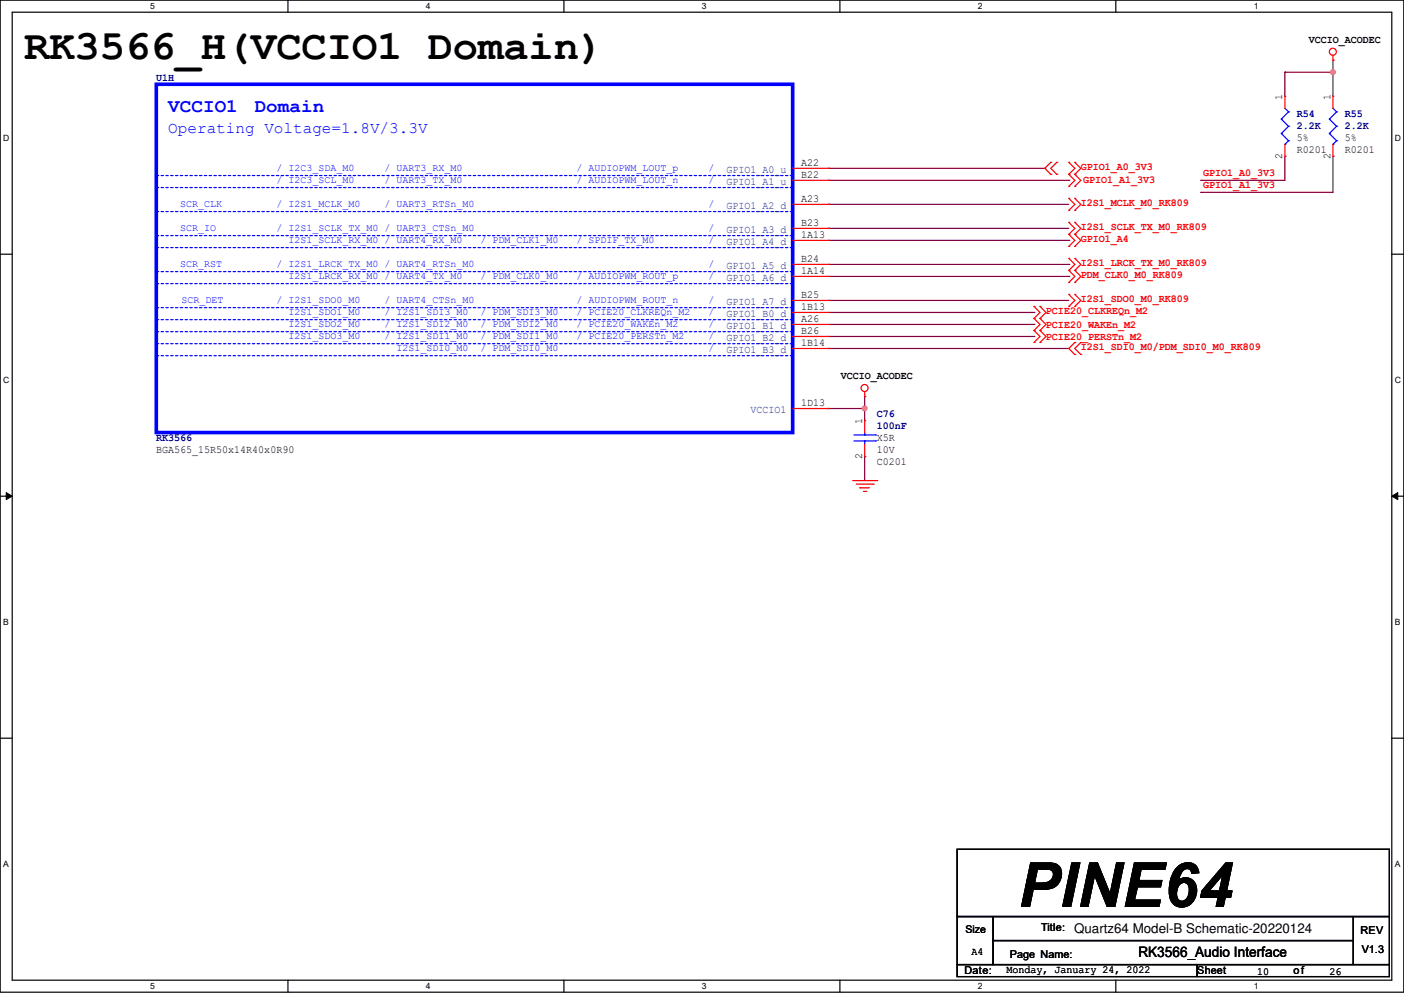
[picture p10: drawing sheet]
<svg xmlns="http://www.w3.org/2000/svg" width="297mm" height="210mm" viewBox="0 0 297 210" stroke-linecap="round" stroke-linejoin="round" font-family="sans-serif">
<path d="M0 0h297v209.8h-297zM2.6 2.6h291.8v204.7h-291.8z" fill="none" stroke="#000" stroke-width=".25"/>
<g fill="#fff">
<path d="M31.8 .3h.9v2h-.9z"/>
<path d="M31.8 207.6h.9v2h-.9z"/>
</g>
<path d="M60.9 0v2.6M60.9 207.3v2.5" fill="none" stroke="#000" stroke-width=".25"/>
<g fill="#fff">
<path d="M90.1 .3h1v2h-1z"/>
<path d="M90.1 207.6h1v2h-1z"/>
</g>
<path d="M119.3 0v2.6M119.3 207.3v2.5" fill="none" stroke="#000" stroke-width=".25"/>
<g fill="#fff">
<path d="M148.5 .3h.9v2h-.9z"/>
<path d="M148.5 207.6h.9v2h-.9z"/>
</g>
<path d="M177.7 0v2.6M177.7 207.3v2.5" fill="none" stroke="#000" stroke-width=".25"/>
<g fill="#fff">
<path d="M206.8 .3h1v2h-1z"/>
<path d="M206.8 207.6h1v2h-1z"/>
</g>
<path d="M236.1 0v2.6M236.1 207.3v2.5" fill="none" stroke="#000" stroke-width=".25"/>
<g fill="#fff">
<path d="M265.2 .3h1v2h-1z"/>
<path d="M265.2 207.6h1v2h-1z"/>
<path d="M.7 28.2h1.2v1.9h-1.2z"/>
<path d="M295.1 28.2h1.2v1.9h-1.2z"/>
<path d="M.7 79.3h1.2v2h-1.2z"/>
<path d="M295.1 79.3h1.2v2h-1.2z"/>
</g>
<path d="M0 53.8h2.6M294.4 53.8h2.6" fill="none" stroke="#000" stroke-width=".25"/>
<g fill="#fff">
<path d="M.7 130.5h1.2v2h-1.2z"/>
<path d="M295.1 130.5h1.1v2h-1.1z"/>
</g>
<path d="M0 104.9h2.6M294.4 104.9h2.6" fill="none" stroke="#000" stroke-width=".25"/>
<path d="M1.3 104.2l1.3 .7-1.3 .8zM294.4 104.9l1.3-.7v1.5z" fill="#000" stroke="#000" stroke-width=".21"/>
<g fill="#fff">
<path d="M.7 181.7h1.2v2h-1.2z"/>
<path d="M295.1 181.7h1.1v2h-1.1z"/>
</g>
<path d="M0 156.1h2.6M294.4 156.1h2.6M202.5 179.6h91.4v14.2h-91.4zM202.5 193.8h7.6v10.2h-7.6zM210.1 193.8h76.2v5.1h-76.2zM210.1 198.9h76.2v5.1h-76.2zM286.3 193.8h7.6v10.2h-7.6zM202.5 204h50.8v2.5h-50.8zM253.3 204h40.6v2.5h-40.6z" fill="none" stroke="#000" stroke-width=".25"/>
<g fill="none" stroke="#7f003f" stroke-width=".25">
<path d="M271.8 15.3h.1M271.8 15.3v5.1M271.8 15.3h10.2M282 12.7h.1M282 15.3h.1M282 12.7v7.7M175.3 38.1h50.8M175.3 35.6h45.7M221 35.6h.1M226.1 38.1h.1M254 38.1h.1M271.8 33.1h.1"/>
<path d="M271.8 33.1v5h-17.8M282 33.1h.1M282 33.1v7.6h-28M175.3 43.2h.1M175.3 48.3h.1M175.3 43.2h50.8M175.3 48.3h50.8M175.3 58.5h50.8M175.3 55.9h50.8M175.3 50.8h50.8M226.1 58.5h.1M226.1 55.9h.1"/>
<path d="M226.1 50.8h.1M254 40.7h.1M175.3 63.5h.1M175.3 73.7h.1M175.3 63.5h50.8M175.3 73.7h50.8M175.3 66.1h43.4M175.3 68.6h43.4M175.3 71.2h43.4M218.7 66.1h.1M218.7 68.6h.1M218.7 71.2h.1"/>
<path d="M175.3 86.4h.1M175.3 86.4h7.6M182.9 86.4h.1M182.9 96.6h.1M182.9 83.9h.1M182.9 83.9v5M182.9 96.6v5"/>
</g>
<g fill="#f0f" stroke="#f0f" stroke-width=".25">
<circle cx="182.9" cy="86.4" r=".49"/>
<circle cx="282" cy="15.3" r=".49"/>
</g>
<g fill="none" stroke="#f00" stroke-width=".25">
<path d="M282 12.7h.1M282 11.7v1M167.7 35.6h7.6M167.7 38.1h7.6M175.3 35.6h.1M175.3 38.1h.1M222.3 36.9h.1M222.3 34.3h.1M222.3 34.3l-1.3 1.3 1.3 1.3M223.6 34.3h.1M223.6 36.9h.1M223.6 34.3l-1.3 1.3 1.3 1.3"/>
<path d="M226.1 34.3h.1M226.1 36.9h.1M226.1 39.4h.1M226.1 34.3l1.3 1.3-1.3 1.3M226.1 36.9l1.3 1.2-1.3 1.3M227.4 34.3h.1M227.4 36.9h.1M227.4 39.4h.1M227.4 34.3l1.2 1.3-1.2 1.3M227.4 36.9l1.2 1.2-1.2 1.3M271.8 20.4h.1M271.8 33.1h.1"/>
<path d="M271.8 20.4v2.5M271.8 30.5v2.6M282 20.4h.1M282 33.1h.1M282 20.4v2.5M282 30.5v2.6M167.7 43.2h7.6M167.7 55.9h7.6M167.7 58.5h7.6M167.7 48.3h7.6M167.7 50.8h7.6M175.3 43.2h.1"/>
<path d="M175.3 55.9h.1M175.3 58.5h.1M175.3 48.3h.1M175.3 50.8h.1M226.1 42h.1M226.1 44.5h.1M226.1 47h.1M226.1 49.6h.1M226.1 54.7h.1M226.1 57.2h.1M226.1 59.7h.1M226.1 52.1h.1"/>
<path d="M226.1 42l1.3 1.2-1.3 1.3M226.1 47l1.3 1.3-1.3 1.3M226.1 54.7l1.3 1.2-1.3 1.3M226.1 57.2l1.3 1.3-1.3 1.2M226.1 49.6l1.3 1.2-1.3 1.3M227.4 42h.1M227.4 44.5h.1M227.4 47h.1M227.4 49.6h.1M227.4 54.7h.1M227.4 57.2h.1M227.4 59.7h.1"/>
<path d="M227.4 52.1h.1M227.4 42l1.2 1.2-1.2 1.3M227.4 47l1.2 1.3-1.2 1.3M227.4 54.7l1.2 1.2-1.2 1.3M227.4 57.2l1.2 1.3-1.2 1.2M227.4 49.6l1.2 1.2-1.2 1.3M167.7 68.6h7.6M167.7 71.2h7.6M167.7 73.7h7.6M167.7 63.5h7.6M167.7 66.1h7.6M175.3 68.6h.1"/>
<path d="M175.3 71.2h.1M175.3 73.7h.1M175.3 63.5h.1M175.3 66.1h.1M218.7 64.8h.1M218.7 67.4h.1M218.7 69.9h.1M218.7 72.4h.1M218.7 64.8l1.3 1.3-1.3 1.3M218.7 67.4l1.3 1.2-1.3 1.3M218.7 69.9l1.3 1.3-1.3 1.2M220 64.8h.1"/>
<path d="M220 67.4h.1M220 69.9h.1M220 72.4h.1M220 64.8l1.3 1.3-1.3 1.3M220 67.4l1.3 1.2-1.3 1.3M220 69.9l1.3 1.3-1.3 1.2M226.1 62.3h.1M226.1 64.8h.1M226.1 62.3l1.3 1.2-1.3 1.3M227.4 62.3h.1M227.4 64.8h.1M227.4 72.4h.1"/>
<path d="M227.4 75h.1M227.4 62.3l1.2 1.2-1.2 1.3M227.4 72.4l-1.3 1.3 1.3 1.3M228.6 75h.1M228.6 72.4h.1M228.6 72.4l-1.2 1.3 1.2 1.3M167.7 86.4h7.6M175.3 86.4h.1M182.9 83.9h.1M182.9 88.9h.1M182.9 96.6h.1M182.9 82.8v1.1"/>
<path d="M182.9 88.9v2.6M182.9 94v2.6M180.4 101.6h5.1M181.1 102.4h3.6M181.9 103.2h.1M181.9 103.2h2M182.7 103.9h.5M183.2 103.9h.1M184.7 102.4h.1M185.5 101.6h.1"/>
<circle cx="282" cy="10.9" r=".74"/>
<circle cx="182.9" cy="82.1" r=".74"/>
</g>
<g fill="none" stroke="#00f" stroke-width=".25">
<path d="M271.1 25.2h.1M271.1 28.2h.1M271.1 25.2l1.5 1.5M271.1 28.2l1.5 1.6M271.8 30.5h.1M271.8 22.9l.8 .8M272.6 23.7h.1M272.6 26.7h.1M272.6 29.8h.1M272.6 23.7l-1.5 1.5M272.6 26.7l-1.5 1.5M272.6 29.8l-.8 .7"/>
<path d="M281.2 25.2h.1M281.2 28.2h.1M281.2 25.2l1.5 1.5M281.2 28.2l1.5 1.6M282 30.5h.1M282 22.9l.7 .8M282.7 23.7h.1M282.7 26.7h.1M282.7 29.8h.1M282.7 23.7l-1.5 1.5M282.7 26.7l-1.5 1.5M282.7 29.8l-.7 .7"/>
<path d="M180.6 93.3h4.6M180.6 92h4.6M182.9 92h.1M182.9 93.3h.1M182.9 91.5v.5M182.9 93.3v.7M185.2 93.3h.1M185.2 92h.1"/>
</g>
<g fill="none" stroke="#00f" stroke-width=".25" stroke-dasharray=".5 .5">
<path d="M33.1 39.7h.1M33.1 37.1h.1M167.7 39.7h-134.6M167.7 37.1h-134.6M33.1 57.4h.1M33.1 60h.1M33.1 52.4h.1M33.1 44.7h.1M33.3 49.8h.1M167.7 57.4h-134.6M167.7 60h-134.6M167.7 52.4h-134.6"/>
<path d="M167.7 49.8h-134.4M167.7 44.7h-134.6M33.1 70.1h.1M33.1 67.6h.1M33.1 75.2h.1M33.1 65.1h.1M33.1 72.7h.1M167.7 70.1h-134.6M167.7 67.6h-134.6M167.7 75.2h-134.6M167.7 65.1h-134.6M167.7 72.7h-134.6"/>
</g>
<path d="M33.1 17.8h134.6v73.7h-134.6z" fill="none" stroke="#00f" stroke-width=".76"/>
<text font-size="13.2" x="215.4" y="191.8">PINE64</text>
<text font-size="8.9" x="5.1" y="12.5">RK3566_H(VCCIO1 Domain)</text>
<g font-size="4.1" fill="#00f">
<text x="35.6" y="23.8">VCCIO1</text>
<text x="53.9" y="23.8">Domain</text>
</g>
<text font-size="3.4" fill="#00f" x="35.6" y="28.1">Operating Voltage=1.8V/3.3V</text>
<text font-size="3" x="240.8" y="202.4">RK3566_Audio Interface</text>
<text font-size="2.8" x="227.2" y="197.4">Quartz64 Model-B Schematic-20220124</text>
<g font-size="2.3">
<text x="276.9" y="9">VCCIO_ACODEC</text>
<text x="271.3" y="21.1" transform="rotate(-90 271.3 21.1)">1</text>
<text x="281.4" y="21.1" transform="rotate(-90 281.4 21.1)">1</text>
<text x="274.4" y="29.8">5%</text>
<text x="284.5" y="29.8">5%</text>
<text x="169.5" y="35.1">A22</text>
<text x="271.3" y="33.6" transform="rotate(-90 271.3 33.6)">2</text>
<text x="274.4" y="32.4">R0201</text>
<text x="281.4" y="33.6" transform="rotate(-90 281.4 33.6)">2</text>
<text x="284.5" y="32.4">R0201</text>
<text x="169.5" y="37.6">B22</text>
<text x="169.5" y="42.7">A23</text>
<text x="169.5" y="47.8">B23</text>
<text x="169.5" y="50.3">1A13</text>
<text x="169.5" y="55.4">B24</text>
<text x="169.5" y="57.9">1A14</text>
<text x="169.5" y="63">B25</text>
<text x="169.5" y="65.5">1B13</text>
<text x="169.5" y="68.1">A26</text>
<text x="169.5" y="70.6">B26</text>
<text x="169.5" y="73.2">1B14</text>
<text x="177.8" y="80.1">VCCIO_ACODEC</text>
<text x="169.5" y="85.9">1D13</text>
<text x="182.4" y="89.7" transform="rotate(-90 182.4 89.7)">1</text>
<text x="33.1" y="95.9">BGA565_15R50x14R40x0R90</text>
<text x="185.5" y="93.3">X5R</text>
<text x="185.5" y="95.9">10V</text>
<text x="182.4" y="97.1" transform="rotate(-90 182.4 97.1)">2</text>
<text x="185.5" y="98.4">C0201</text>
<text x="220.3" y="196.9">Title:</text>
<text x="287.8" y="197.4">REV</text>
<text x="205.5" y="202.1">A4</text>
<text x="213.7" y="202.5">Page Name:</text>
<text x="288.1" y="201.5">V1.3</text>
<text x="204" y="206.1">Date:</text>
<text x="212.9" y="205.9">Monday, January 24, 2022</text>
<text x="253.3" y="206.1">Sheet</text>
<text x="266" y="206.1">10</text>
<text x="273.6" y="206.1">of</text>
<text x="281.2" y="206.1">26</text>
</g>
<g font-size="2.3" fill="#00007f">
<text x="33.1" y="17.1">U1H</text>
<text x="274.4" y="24.8">R54</text>
<text x="274.4" y="27.3">2.2K</text>
<text x="284.5" y="24.8">R55</text>
<text x="284.5" y="27.3">2.2K</text>
<text x="185.5" y="88.3">C76</text>
<text x="33.1" y="93.3">RK3566</text>
<text x="185.5" y="90.8">100nF</text>
</g>
<g font-size="2.3" fill="#f00">
<text x="228.6" y="35.9">GPIO1_A0_3V3</text>
<text x="229.1" y="38.7">GPIO1_A1_3V3</text>
<text x="254.5" y="37.2">GPIO1_A0_3V3</text>
<text x="254.5" y="39.8">GPIO1_A1_3V3</text>
<text x="228.6" y="43.6">I2S1_MCLK_M0_RK809</text>
<text x="228.6" y="48.6">I2S1_SCLK_TX_M0_RK809</text>
<text x="228.6" y="51.2">GPIO1_A4</text>
<text x="228.6" y="56.3">I2S1_LRCK_TX_M0_RK809</text>
<text x="228.6" y="58.8">PDM_CLK0_M0_RK809</text>
<text x="228.6" y="63.9">I2S1_SDO0_M0_RK809</text>
<text x="221.3" y="66.4">PCIE20_CLKREQn_M2</text>
<text x="221.3" y="69.5">PCIE20_WAKEn_M2</text>
<text x="221.3" y="72">PCIE20_PERSTn_M2</text>
<text x="228.6" y="74">I2S1_SDI0_M0/PDM_SDI0_M0_RK809</text>
</g>
<g font-size="2.3" fill="#003f7f">
<text x="153.7" y="36.5">GPIO1_A0_u</text>
<text x="153.7" y="39.1">GPIO1_A1_u</text>
<text x="153.7" y="44.2">GPIO1_A2_d</text>
<text x="153.7" y="49.2">GPIO1_A3_d</text>
<text x="153.7" y="51.8">GPIO1_A4_d</text>
<text x="153.7" y="56.9">GPIO1_A5_d</text>
<text x="153.7" y="59.4">GPIO1_A6_d</text>
<text x="153.7" y="64.5">GPIO1_A7_d</text>
<text x="153.7" y="69.6">GPIO1_B1_d</text>
<text x="153.7" y="67">GPIO1_B0_d</text>
<text x="153.7" y="72.1">GPIO1_B2_d</text>
<text x="153.7" y="74.6">GPIO1_B3_d</text>
<text x="158.8" y="87.3">VCCIO1</text>
</g>
<text font-size="2.2" x="204.3" y="197.4">Size</text>
<g font-size="2.1" fill="#00f">
<text x="58.5" y="36.2">/ I2C3_SDA_M0</text>
<text x="58.5" y="38.8">/ I2C3_SCL_M0</text>
<text x="81.3" y="36.2">/ UART3_RX_M0</text>
<text x="81.3" y="38.8">/ UART3_TX_M0</text>
<text x="122" y="38.8">/ AUDIOPWM_LOUT_n</text>
<text x="122" y="36.2">/ AUDIOPWM_LOUT_p</text>
<text x="149.9" y="36.2">/</text>
<text x="149.9" y="38.8">/</text>
<text x="38.1" y="43.9">SCR_CLK</text>
<text x="58.5" y="43.9">/ I2S1_MCLK_M0</text>
<text x="81.3" y="43.9">/ UART3_RTSn_M0</text>
<text x="149.9" y="43.9">/</text>
<text x="38.1" y="48.9">SCR_IO</text>
<text x="58.5" y="48.9">/ I2S1_SCLK_TX_M0 / UART3_CTSn_M0</text>
<text x="61" y="51.5">I2S1_SCLK_RX_M0 / UART4_RX_M0</text>
<text x="101.6" y="51.5">/ PDM_CLK1_M0</text>
<text x="122" y="51.5">/ SPDIF_TX_M0</text>
<text x="149.9" y="51.5">/</text>
<text x="149.9" y="48.9">/</text>
<text x="38.1" y="56.6">SCR_RST</text>
<text x="58.5" y="56.6">/ I2S1_LRCK_TX_M0 / UART4_RTSn_M0</text>
<text x="61" y="59.1">I2S1_LRCK_RX_M0 / UART4_TX_M0</text>
<text x="101.6" y="59.1">/ PDM_CLK0_M0</text>
<text x="122" y="59.1">/ AUDIOPWM_ROUT_p</text>
<text x="149.9" y="59.1">/</text>
<text x="149.9" y="56.6">/</text>
<text x="38.4" y="64.2">SCR_DET</text>
<text x="58.5" y="64.2">/ I2S1_SDO0_M0</text>
<text x="81.3" y="64.2">/ UART4_CTSn_M0</text>
<text x="122" y="64.2">/ AUDIOPWM_ROUT_n</text>
<text x="149.9" y="64.2">/</text>
<text x="61" y="69.3">I2S1_SDO2_M0</text>
<text x="61" y="71.8">I2S1_SDO3_M0</text>
<text x="61" y="66.7">I2S1_SDO1_M0</text>
<text x="81.3" y="66.7">/ I2S1_SDI3_M0</text>
<text x="81.3" y="71.8">/ I2S1_SDI1_M0</text>
<text x="81.3" y="69.3">/ I2S1_SDI2_M0</text>
<text x="101.6" y="69.3">/ PDM_SDI2_M0</text>
<text x="101.6" y="66.7">/ PDM_SDI3_M0</text>
<text x="101.6" y="71.8">/ PDM_SDI1_M0</text>
<text x="122" y="71.8">/ PCIE20_PERSTn_M2</text>
<text x="122" y="69.3">/ PCIE20_WAKEn_M2</text>
<text x="122" y="66.7">/ PCIE20_CLKREQn_M2</text>
<text x="149.9" y="69.3">/</text>
<text x="149.9" y="71.8">/</text>
<text x="149.9" y="66.7">/</text>
<text x="83.9" y="74.3">I2S1_SDI0_M0</text>
<text x="101.6" y="74.3">/ PDM_SDI0_M0</text>
<text x="149.9" y="74.3">/</text>
</g>
<g font-size="1.8">
<text x="31.7" y="1.9">5</text>
<text x="90.1" y="1.9">4</text>
<text x="148.5" y="1.9">3</text>
<text x="206.8" y="1.9">2</text>
<text x="265.2" y="1.9">1</text>
<text x=".7" y="29.8">D</text>
<text x="295.1" y="29.8">D</text>
<text x=".7" y="80.9">C</text>
<text x="295.1" y="80.9">C</text>
<text x=".7" y="132.1">B</text>
<text x="295.1" y="132.1">B</text>
<text x=".7" y="183.3">A</text>
<text x="295.1" y="183.3">A</text>
<text x="31.7" y="209.2">5</text>
<text x="90.1" y="209.2">4</text>
<text x="148.5" y="209.2">3</text>
<text x="206.8" y="209.2">2</text>
<text x="265.2" y="209.2">1</text>
</g>
</svg>
